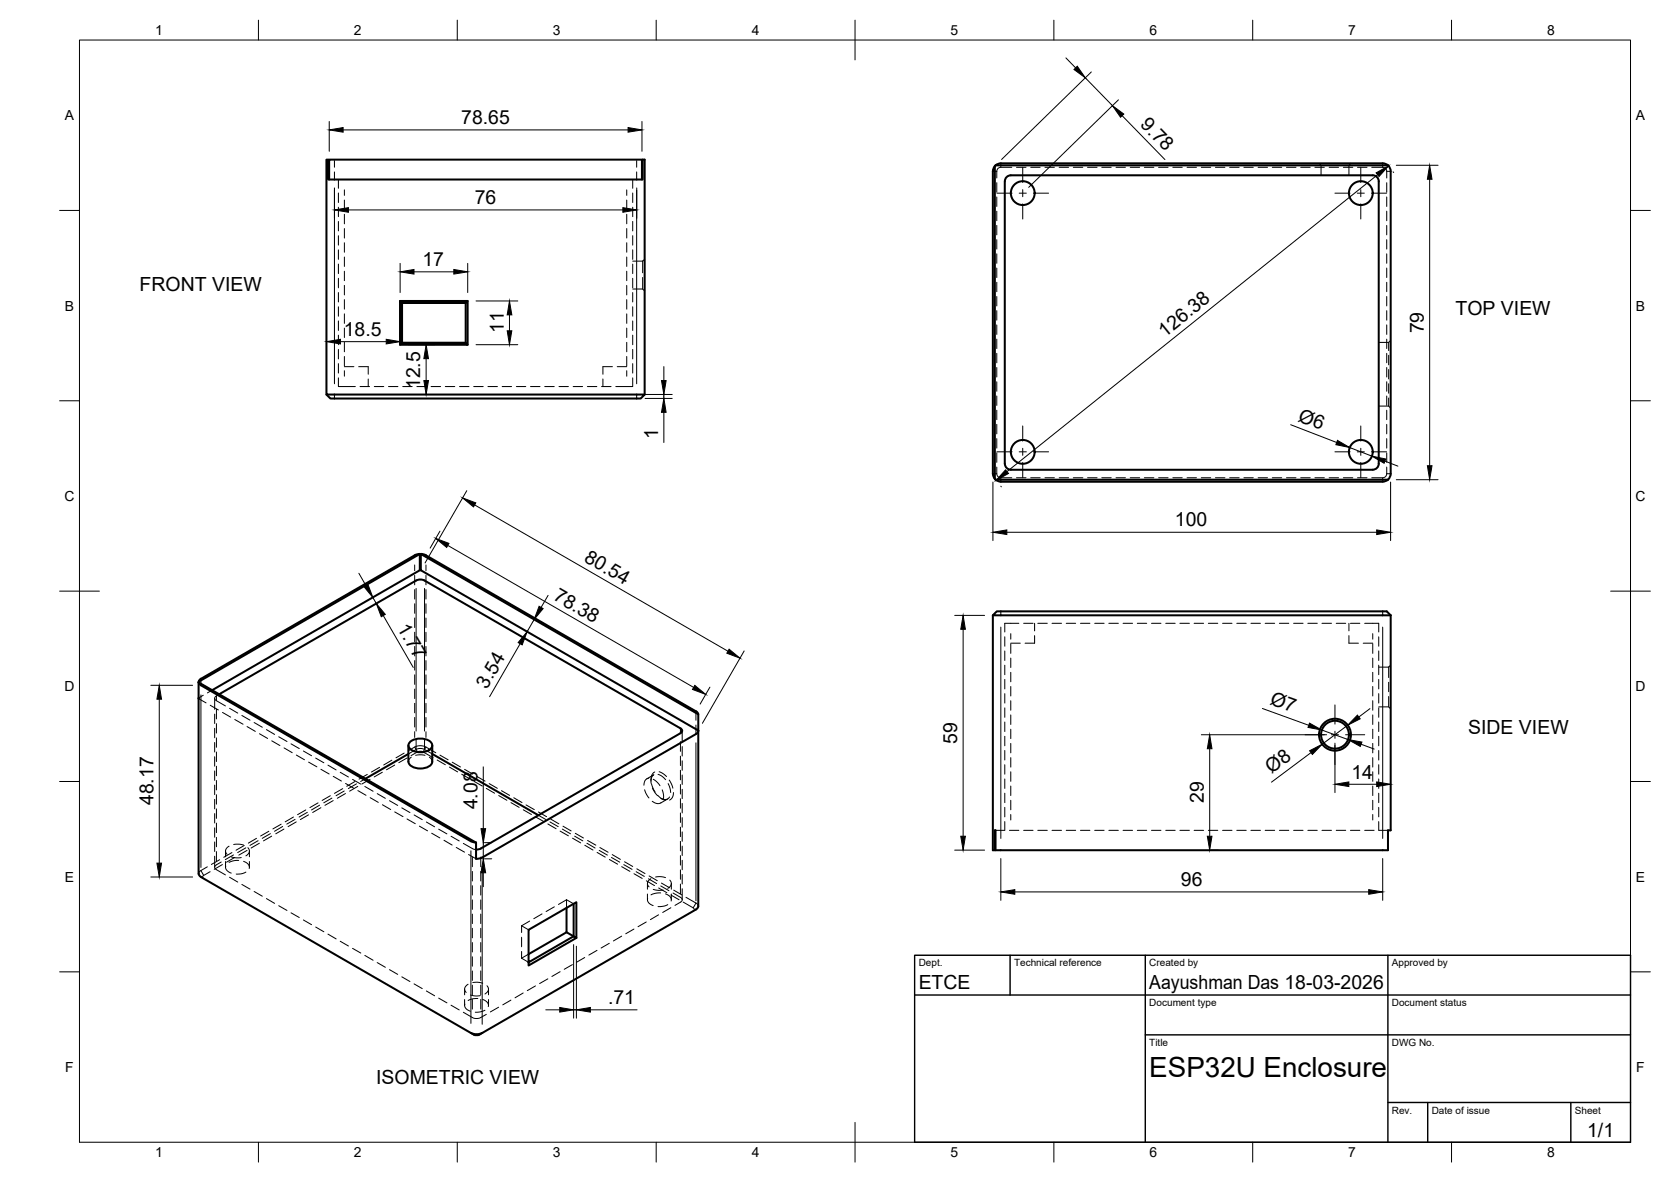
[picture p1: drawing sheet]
<svg xmlns="http://www.w3.org/2000/svg" width="420mm" height="297mm" viewBox="0 0 420 297" stroke-linecap="round" stroke-linejoin="round" font-family="sans-serif">
<!-- layer: Visible -->
<g fill="none" stroke="#000" stroke-width=".51">
<path d="M82.8 45.1v-5h78.6v5M249.6 43.1v75.9M250.1 41.7v78.7M250.3 41.6h98.7M250.3 41.5l-.5 .8-.1 .7M250.3 41.5l.7-.3 .7-.2h96l.7 .2 .6 .3M253.3 44.3l.8-.2h91.1a1.49 1.49 0 0 1 1.5 1.4v71a1.52 1.52 0 0 1-1.5 1.6l-91-.1a1.52 1.52 0 0 1-1.6-1.4l.1-71.1v-.4zM349 41.5l.5 .7 .2 .9v75.9l-.2 .9-.5 .6M100.6 75.6l.5 .5v10l-.5 .5zM100.6 75.6h17l-.5 .5h-16M117.1 76.1v10M117.6 75.6v11"/>
<path d="M82.1 99.2l1 .9h78l1-.9h-80v-59.1h.5v5h79v-5h.5v59.1M101.1 86.1h16l.5 .5h-17M249.7 119l.1 .7 .5 .8M105.6 139.2l-1.3 .3-53.8 31.1M105.8 139.2l69.8 40.3v4.1l-69.8-40.3zM105.8 139.2l1.3 .3 67.9 39.3M250.3 120.6h98.7M250.3 120.5l1.4 .6 96-.1 .7-.1 .6-.4M104.6 145.9l-49.5 28.6M104.6 145.9l1.3-.3 .8 .3 64.4 37.1 .4 .5-.1 .5-.3 .2-50.2 29-1.2 .3M105.6 143.3h.2M249.6 154.6v59.1h.5v-5h.2v5h98.7v-5h.7v-54.1"/>
<path d="M249.6 154.6l1-1h98.1l1 1zM49.9 171.5l69.8 40.3v4l1.5-.3 53.8-31M49.9 171.5v-.2l55.7-32.1v4.1l-52.3 30.1M49.9 171.5v48.1M50 175.4v.1M50 171.5l.5 .7M50.5 172.2l67.9 39.2 1.3 .3M50.5 170.6l-.5 .7M175 178.7l.6 .8M102.7 189.5l-10.8 6.2M102.7 187.3v4.1M103.1 186.5a4.1 4.1 0 0 1 5.5 .4 1.8 1.8 0 0 1-1.9 2.1h-1.3a2.53 2.53 0 0 1-2.7-1.7z"/>
<path d="M108.7 187.3v4.1a2.98 2.98 0 0 1-3.7 1.7 2.29 2.29 0 0 1-2.3-1.7M108.7 189.5l26.7 15.4M175.6 183.6l-.2 .4-.4 .5M175.6 183.6v44.1l-.2 .5-54.2 31.4a2.05 2.05 0 0 1-2.8 0l-67.9-39.2-.4-.4-.1-.4M142.5 228.1v6.2l-9.6 5.5M144.2 227.1v8.2l-1.7-1M144.9 235.7v-9l-12 7v8.9l12-6.9-.7-.4-11.3 6.5M118.4 259.6l1.4 .3 1.4-.3"/>
<circle cx="257.2" cy="48.5" r="3"/>
<circle cx="342.2" cy="48.5" r="3"/>
<circle cx="257.2" cy="113.6" r="3"/>
<circle cx="342.2" cy="113.6" r="3"/>
<circle cx="335.7" cy="184.6" r="3.5"/>
<circle cx="335.7" cy="184.6" r="4"/>
</g>
<!-- layer: Hidden -->
<g fill="none" stroke="#000" stroke-width=".25">
<path d="M85.1 45.1v2.2M85.1 48.5v2.4M85.1 52.1v2.3M85.1 55.7v2.3M85.1 59.2v2.4M159.1 45.1v2.2M159.1 48.5v2.4M159.1 52.1v2.3M159.1 55.7v2.3M159.1 59.2v2.4M250.6 45.9v2.4M250.6 49.5v2.4"/>
<path d="M250.6 53.1v2.4M250.6 56.6v2.4M254.4 42h-2.7a1 1 0 0 0-1.1 1.1v1.6M255.6 42h2.4M259.2 42h2.3M262.7 42h2.4M266.3 42h2.4M269.9 42h2.4M273.5 42h2.3M277 42h2.4M280.6 42h2.4M284.2 42h2.4"/>
<path d="M287.7 42h2.4M291.3 42h2.4M294.9 42h2.4M298.5 42h2.3M302 42h2.4M305.6 42h2.4M309.2 42h2.4M312.8 42h2.3M316.3 42h2.4M319.9 42h2.4M323.5 42h2.4M327 42h2.4"/>
<path d="M330.6 42h2.4M331.7 41l.5 .6v2.5M334.2 42h2.4M337.8 42h2.3M339.7 41l-.5 .6v2.5M341.3 42h2.4M344.9 42h2.8a1 1 0 0 1 1 1.1v1.6M348.7 45.9v2.4M348.7 49.5v2.4M348.7 53.1v2.4M348.7 56.6v2.4M85.1 62.8v2.4"/>
<path d="M85.1 66.4v2.4M85.1 69.9v2.4M85.1 73.5v2.4M85.1 77.1v2.4M159.1 72.6h2.5l.5 .5M159.1 62.8v2.4M159.1 66.4v2.4M159.1 69.9v2.4M159.1 73.5v2.4M159.1 77.1v2.4M159.1 65.6h2.5M161.6 69.7v2.9"/>
<path d="M161.6 65.6v2.9M162.1 65.1l-.5 .5M250.6 60.2v2.4M250.6 63.8v2.4M250.6 67.4v2.4M250.6 70.9v2.4M250.6 74.5v2.4M250.6 78.1v2.4M348.7 60.2v2.4M348.7 63.8v2.4M348.7 67.4v2.4M348.7 70.9v2.4"/>
<path d="M348.7 74.5v2.4M348.7 78.1v2.4M85.1 95v2.1h4.2M85.1 80.7v2.3M85.1 84.2v2.4M85.1 87.8v2.4M85.1 91.4v2.4M86.6 92.1h2.4M90.2 92.1h2.4v2M90.5 97.1h2.4M92.6 95.2v1.9M94.1 97.1h2.4"/>
<path d="M97.7 97.1h2.4M101.3 97.1h2.3M104.8 97.1h2.4M108.4 97.1h2.4M112 97.1h2.3M115.5 97.1h2.4M119.1 97.1h2.4M122.7 97.1h2.4M126.3 97.1h2.3M129.8 97.1h2.4M133.4 97.1h2.4M137 97.1h2.4"/>
<path d="M140.5 97.1h2.4M144.1 97.1h2.4M147.7 97.1h2.4M151.3 97.1h2.3M151.6 95.2v1.9M154 92.1h-2.4v2M155.2 92.1h2.4M159.1 95v2.1h-4.3M159.1 80.7v2.3M159.1 84.2v2.4M159.1 87.8v2.4M159.1 91.4v2.4"/>
<path d="M250.6 81.6v2.4M250.6 85.2v2.4M250.6 88.8v2.4M250.6 92.4v2.3M250.6 95.9v2.4M250.6 99.5v2.4M346.7 86h2.5M348.7 81.6v2.4M348.7 85.2v2.4M348.7 88.8v2.4M348.7 92.4v2.3M348.7 95.9v2.4"/>
<path d="M348.7 99.5v2.4M349.2 89.3v2.4M349.2 92.9v2.3M349.2 96.4v2.4M349.7 85.6l-.5 .4v2.1M250.6 117.4v1.6a1.01 1.01 0 0 0 1.1 1.1h2.7M250.6 103.1v2.4M250.6 106.6v2.4M250.6 110.2v2.4M250.6 113.8v2.4M346.7 102.1h2.5M348.7 117.4v1.6a1 1 0 0 1-1 1.1h-2.8"/>
<path d="M348.7 103.1v2.4M348.7 106.6v2.4M348.7 110.2v2.4M348.7 113.8v2.4M349.2 100v2.1l.5 .5M255.6 120.1h2.4M259.2 120.1h2.3M262.7 120.1h2.4M266.3 120.1h2.4M269.9 120.1h2.4M273.5 120.1h2.3M277 120.1h2.4"/>
<path d="M280.6 120.1h2.4M284.2 120.1h2.4M287.7 120.1h2.4M291.3 120.1h2.4M294.9 120.1h2.4M298.5 120.1h2.3M302 120.1h2.4M305.6 120.1h2.4M309.2 120.1h2.4M312.8 120.1h2.3M316.3 120.1h2.4M319.9 120.1h2.4"/>
<path d="M323.5 120.1h2.4M327 120.1h2.4M330.6 120.1h2.4M334.2 120.1h2.4M337.8 120.1h2.3M341.3 120.1h2.4M256.2 156.6h-3.6v2.2M257.4 156.6h2.4M260.1 159.7v1.9h-2.4M260.1 156.6v1.9M260.9 156.6h2.4M264.5 156.6h2.4"/>
<path d="M268.1 156.6h2.4M271.7 156.6h2.3M275.3 156.6h2.3M278.8 156.6h2.4M282.4 156.6h2.4M286 156.6h2.3M289.5 156.6h2.4M293.1 156.6h2.4M296.7 156.6h2.4M300.2 156.6h2.4M303.8 156.6h2.4M307.4 156.6h2.4"/>
<path d="M311 156.6h2.4M314.5 156.6h2.4M318.1 156.6h2.4M321.7 156.6h2.4M325.3 156.6h2.3M328.8 156.6h2.4M332.4 156.6h2.4M336 156.6h2.4M339.2 159.7v1.9h2.4M339.2 156.6v1.9M339.6 156.6h2.3M343.1 156.6h3.6v2.2"/>
<path d="M49.9 175.6l1.9 1M51.1 174.7l-1.2 .7M52.9 177.2l2 1.2M53.3 173.4l-1.1 .7M54 175.5v2.8M54 179.5v2.3M55.1 174.5l-.7 .4a.65 .65 0 0 0-.4 .6 .65 .65 0 0 0 .4 .6l2.3 1.3M55.9 179l2.1 1.2M57.7 178l2.1 1.2M60.8 179.8l2.1 1.2M252.6 160v2.4M252.6 163.6v2.4"/>
<path d="M252.6 167.2v2.4M252.6 170.7v2.4M252.6 174.3v2.4M252.6 177.9v2.4M254.1 161.6h2.4M342.8 161.6h2.4M346.7 177.6h2.5M346.7 160v2.4M346.7 163.6v2.4M346.7 167.2v2.4M346.7 170.7v2.4M346.7 174.3v2.4"/>
<path d="M346.7 177.9v2.4M346.7 167.6h2.5M349.2 175v2.6l.5 .5M349.2 167.6v2.7M349.2 171.5v2.3M349.7 167.1l-.5 .5M54 183v2.4M54 186.6v2.4M54 190.2v2.3M54 193.7v2.4M54 197.3v2.4M59 180.8l2.1 1.2"/>
<path d="M62.1 182.6l2.1 1.2M63.9 181.6l2.1 1.2M65.2 184.4l2.1 1.2M67 183.4l2 1.2M68.3 186.2l2.1 1.2M70.1 185.2l2.1 1.1M71.4 187.9l2.1 1.3M73.2 186.9l2 1.2M74.5 189.7l2.1 1.2M76.3 188.7l2 1.2M77.6 191.5l2.1 1.2M79.4 190.5l2 1.2"/>
<path d="M80.7 193.3l2.1 1.2M82.5 192.3l2 1.2M83.1 200l-2.1 1.2M83.8 195.1l2.1 1.2M85.6 194.1l2 1.2M86.2 198.2l-2.1 1.2M86.6 198.8l-2.1 1.2M86.9 199.4l-2.1 1.2M86.9 196.9l2 1.2M88.6 195.9l2.1 1.1M89.3 196.4l-2.1 1.2M89.6 197l-2 1.2"/>
<path d="M90 197.6l-2.1 1.2M90 198.7l2 1.2M91.7 197.6l2.1 1.2M91.9 195.7l-1.2 .7M92.4 194.6l-2.1 1.2M93 195.8l-2 1.2M94.8 199.4l2.1 1.2M95.4 192.8l-2 1.2M96.1 194.1l-2 1.1M98.5 191l-2 1.2M99.3 192.3l-2.1 1.1M101.6 189.3l-2 1.1"/>
<path d="M102.3 190.5l-2 1.2M102.7 188.7l1.6-1a3.1 3.1 0 0 1 2.8 0l2.5 1.5M102.7 189.5l1.9-1.2a2.3 2.3 0 0 1 2.1 0l2 1.2M103.4 189.9l1.6-.9 .8-.2 .6 .2 2.5 1.4M103.4 190.3l-.6 .5-.1 .6M104.5 189.8l.9-.1 1.5 .1M107.9 190.3l.6 .5 .2 .6M109.9 191l2.1 1.2M110.6 189.8l2.1 1.2M113 192.8l2.1 1.2M113.7 191.5l2.1 1.3M116.1 194.6l2.1 1.2"/>
<path d="M116.8 193.3l2.1 1.2M119.2 196.3l2.1 1.2M119.9 195.1l2.1 1.2M122.3 198.1l2.1 1.2M123 196.9l2.1 1.2M125.4 199.9l2 1.2M126.1 198.7l2 1.2M162.1 198.5l.2 .7 .9 1.3M163.1 195.6l-.5 .1-.4 .5-.3 1.1M163.8 197l.9 2M164 198l1.4 2M164.3 195.8l.7 .6 .9 1"/>
<path d="M164.3 194.8l-.6 .9v1.2M164.4 194.7l-1.8 1M164.6 194l-.5 .4-.3 .6-.1 1.3M165.4 199.9l.7 .6 1.2 .6M165.5 194.6l.7 .3 1.2 1M165.7 193.9l1.2 .6 .7 .6M166.5 198.5l.4 1.5-.1 .8M168 196.9l.5 1.3 .1 1M168.3 196l.9 2.1M169.3 199.2l-.2 1.2-.7 .7M171.5 183.6v2.8M171.5 187.6v2.4"/>
<path d="M171.5 191.2v2.4M171.5 194.8v2.3M171.5 198.3v2.4M252.6 181.4v2.4M252.6 185v2.4M252.6 188.6v2.4M252.6 192.2v2.3M252.6 195.8v2.3M252.6 199.3v2.4M346.7 181.4v2.4M346.7 185v2.4M346.7 188.6v2.4"/>
<path d="M346.7 192.2v2.3M346.7 195.8v2.3M346.7 199.3v2.4M52.1 217.8l-1.8 1.1-.4 .7M52.8 219.1l-1.6 .9a.42 .42 0 0 0-.3 .4 .42 .42 0 0 0 .3 .4M54 200.9v2.4M54 204.5v2.3M54 208v2.4M54 211.6v2.4M54 215.2v2.7M55.2 216.1l-2.1 1.1M55.6 216.6l-1.2 .7a.65 .65 0 0 0-.4 .6 .65 .65 0 0 0 .4 .7l2.3 1.3"/>
<path d="M55.9 217.3l-2 1.2M56.7 213.9v1.4M56.7 216.5v1.4M56.8 217.6a1.56 1.56 0 0 0 1.3 1.8M57.6 212.6a1.21 1.21 0 0 0-.5 2.1M58.2 215.4l1.4 .2 1.1-.1M58.3 214.3l-2 1.1M58.7 214.8l-2.1 1.2M58.8 212.2h1.5l1 .2M59 215.5l-2 1.2M60 216.2l-1.1 .1-1.3 .4M61.3 216.5a1.58 1.58 0 0 1 1.4 1.8"/>
<path d="M61.4 212.5l-2 1.2M61.8 213.1l-2 1.2M61.8 219.2l-1.2 .4-1.2 .1M62.1 213.7l-2.1 1.2M62.3 213a1.22 1.22 0 0 1-.5 2.1M62.7 213.9v1.4M62.7 216.5v1.4M64.5 210.7l-2.1 1.2M64.9 211.3l-2.1 1.2M65.2 211.9l-2.1 1.2M67.6 208.9l-2.1 1.2M68 209.5l-2.1 1.2"/>
<path d="M68.3 210.1l-2 1.2M70.7 207.1l-2.1 1.2M71.1 207.7l-2.1 1.2M71.4 208.4l-2.1 1.1M73.8 205.3l-2.1 1.2M74.2 205.9l-2.1 1.2M74.5 206.6l-2.1 1.1M76.9 203.5l-2.1 1.2M77.3 204.1l-2.1 1.2M77.6 204.8l-2.1 1.2M80 201.8l-2.1 1.2M80.4 202.3l-2.1 1.2"/>
<path d="M80.7 203l-2.1 1.2M83.5 200.6l-2.1 1.1M83.8 201.2l-2.1 1.2M93.1 200.5l2 1.1M96.2 202.2l2 1.2M97.9 201.2l2.1 1.2M99.3 204l2 1.2M101 203l2.1 1.2M102.3 205.8l2.1 1.2M104.1 204.8l2.1 1.2M105.5 207.6l2 1.2M107.2 206.6l2.1 1.2"/>
<path d="M108.5 209.4l2.1 1.2M110.3 208.4l2.1 1.2M111.6 211.2l2.1 1.2M113.4 210.1l2.1 1.2M114.7 213l2.1 1.2M116.5 211.9l2.5 1.4 .7 .2M117.8 214.7l1.9 1.1M128.5 201.7l2 1.2M129.2 200.5l2.1 1.2M131.6 203.5l2 1.2M132.3 202.3l2 1.2M134.7 205.3l2 1.2"/>
<path d="M135.4 204.1l2 1.1M135.4 204.9l1.9 1.1M137.8 207.1l2 1.2M138.3 206.6l2.1 1.1M138.5 205.8l2 1.2M140.8 208.9l2.1 1.1M141.4 208.4l2 1.1M141.6 207.6l2 1.2M144 210.6l2 1.2M144.5 210.1l2 1.2M144.7 209.4l2 1.2M147 212.4l2.1 1.2"/>
<path d="M147.6 211.9l2 1.2M147.7 211.2l2.1 1.2M150.1 214.2l2.1 1.2M150.7 213.7l2 1.2M150.8 213l2.1 1.2M153.2 216l2.1 1.2M153.8 215.5l2 1.2M153.9 214.8l2.1 1.2M156.3 217.8l2.1 1.2M156.8 217.3l2.1 1.2M157 216.6l2.1 1.1M159.4 219.6l2.1 1.2"/>
<path d="M160 219.1l2 1.1M160.1 218.3l2.1 1.2M164 201.4l1.4 .6 .8-.3M166.2 200.6l.3 .2M167.9 200.8l-1.8 1M168.4 200.3l-.8 .6-1.3-.2M171.5 201.9v2.4M171.5 205.5v2.4M171.5 209v2.4M171.5 212.6v2.4M171.5 216.2v2.4M171.5 219.8v2.4"/>
<path d="M250.3 208.7h2.3M252.6 202.9v2.4M252.6 206.5v2.2M253.8 208.7h2.4M257.4 208.7h2.4M260.9 208.7h2.4M264.5 208.7h2.4M268.1 208.7h2.4M271.7 208.7h2.3M275.3 208.7h2.3M278.8 208.7h2.4M282.4 208.7h2.4"/>
<path d="M286 208.7h2.3M289.5 208.7h2.4M293.1 208.7h2.4M296.7 208.7h2.4M300.2 208.7h2.4M303.8 208.7h2.4M307.4 208.7h2.4M311 208.7h2.4M314.5 208.7h2.4M318.1 208.7h2.4M321.7 208.7h2.4M325.3 208.7h2.3"/>
<path d="M328.8 208.7h2.4M332.4 208.7h2.4M336 208.7h2.4M339.6 208.7h2.3M343.1 208.7h2.4M346.7 202.9v2.4M346.7 206.5v2.2M346.7 208.7h2.3M57.7 220.5l2.1 1.2M60.8 222.3l2.1 1.1M63.9 224l2.1 1.2M67 225.8l2 1.2"/>
<path d="M70.1 227.6l2.1 1.2M73.2 229.4l2 1.2M76.3 231.2l2 1.2M79.4 233l2 1.2M82.5 234.7l2 1.3M85.6 236.5l2 1.2M88.6 238.3l2.1 1.2M131.1 232.6l1.8 1.1M131.1 232.6v1.7M131.1 235.5v2.4M131.1 239.1v1.7M132.9 239.8l-1.8 1"/>
<path d="M133.2 231.5l-2.1 1.1M136.3 229.7l-2.1 1.2M139.4 227.9l-2.1 1.2M142.5 226.1l-2.1 1.2M142.5 226.1l1.7 1M142.5 226.1v2M150.1 238.8l-2 1.2M153.2 237.1l-2 1.1M156.3 235.3l-2.1 1.2M159.4 233.5l-2.1 1.2M162.5 231.7l-2.1 1.2M162.5 221.3l2.1 1.3"/>
<path d="M162.8 222v1.5M162.8 224.7v1.4M162.9 225.8a1.56 1.56 0 0 0 1.3 1.8M163 220.8l2.1 1.2M163.2 220.1l2.1 1.2M163.7 220.8a1.21 1.21 0 0 0-.5 2.1M164.3 223.5l1.4 .3 1.1-.1M164.8 220.4l1.1-.1 1.4 .2M165.6 229.9l-2.1 1.2M165.6 223.1l2.1 1.2M166.1 224.4l-1.2 .1-1.2 .4M166.1 222.6l2.1 1.2"/>
<path d="M166.3 221.9l2.1 1.2M167.3 224.6a1.56 1.56 0 0 1 1.4 1.8M167.9 227.3l-.8 .4-1.6 .1M168.4 221.2a1.24 1.24 0 0 1-.5 2.1M168.7 228.1l-2.1 1.2M168.7 224.9l2.1 1.2M168.8 222v1.5M168.8 224.7v1.4M169.2 224.4l1.9 1.1a.64 .64 0 0 1 .4 .6 .64 .64 0 0 1-.4 .6l-1.4 .8M169.4 223.7l2.1 1.2M171.5 223.3v2.8M171.8 226.7l2.5 1.4a.43 .43 0 0 1 .3 .5 .43 .43 0 0 1-.3 .4"/>
<path d="M172.5 225.5l2.7 1.6 .4 .6M91.7 240.1l2.1 1.2M94.8 241.9l2.1 1.2M97.9 243.7l2.1 1.2M101 245.5l2.1 1.2M104.1 247.3l2.1 1.1M107.2 249l2.1 1.2M110.3 250.8l2.1 1.2M113.4 252.6l2.1 1.2M116.5 254.4l2.3 1.3a2.3 2.3 0 0 0 2.1 0l1.4-.8M116.8 248.6v1.4M116.8 251.2v1.5"/>
<path d="M116.9 252.3a1.57 1.57 0 0 0 1.4 1.8M117.7 247.3a1.23 1.23 0 0 0-.5 2.1M118.3 250l1.4 .3 1.1-.1M118.9 246.9l1.1-.1 1.4 .3M120.1 250.9l-1.1 .1-1.3 .4M121.4 251.2a1.56 1.56 0 0 1 1.4 1.8M121.9 253.9l-1.2 .4-1.2 .1M122.4 247.7a1.24 1.24 0 0 1-.5 2.1M122.8 248.6v1.4M122.8 251.2v1.5M125.4 253.1l-2.1 1.2M128.5 251.3l-2.1 1.2"/>
<path d="M131.1 240.8l1.8 1M131.6 249.5l-2.1 1.2M134.6 247.8l-2 1.1M137.8 246l-2.1 1.2M140.8 244.2l-2 1.2M143.9 242.4l-2 1.2M147 240.6l-2 1.2"/>
</g>
<!-- layer: Hidden Narrow -->
<g fill="none" stroke="#000" stroke-width=".25">
<path d="M84.1 40.4v1.6M84.1 43.2v1.7M86.6 47.7v1.4M86.6 50.3v2.4M86.6 53.9v2.3M86.6 57.4v2.4M157.6 47.7v1.4M157.6 50.3v2.4M157.6 53.9v2.3M157.6 57.4v2.4M160.1 40.4v1.6M160.1 43.2v1.7"/>
<path d="M249.7 43.1h.9M251.7 41.1v.9M347.7 41.1v.9M348.7 43.1h.9M86.6 61v2.4M86.6 64.6v2.4M86.6 68.2v2.3M86.6 71.7v2.4M86.6 75.3v2.4M86.6 78.9v2.4M157.6 61v2.4M157.6 64.6v2.4"/>
<path d="M157.6 68.2v2.3M157.6 71.7v2.4M157.6 75.3v2.4M157.6 78.9v2.4M86.6 82.5v2.3M86.6 86v2.4M86.6 89.6v2.4M86.6 93.2v1.3M157.6 82.5v2.3M157.6 86v2.4M157.6 89.6v2.4M157.6 93.2v1.3"/>
<path d="M249.7 119h.9M348.7 119h.9M251.7 120.1v.9M347.7 120.1v.9M104.3 142v1.4M104.3 144.6v2.4M104.3 148.2v2.3M104.3 151.7v2.4M104.3 155.3v2.4M104.3 158.9v2.4M107.1 142v1.4M107.1 144.6v2.4"/>
<path d="M107.1 148.2v2.3M107.1 151.7v2.4M107.1 155.3v2.4M107.1 158.9v2.4M254.1 159.2v1.4M345.2 159.2v1.4M50.5 170.7v1.4M54.4 174.9v1.1M54.4 178.2v2.5M104.3 162.5v2.3M104.3 166v2.4M104.3 169.6v2.4"/>
<path d="M104.3 173.2v2.3M104.3 176.7v2.4M107.1 162.5v2.3M107.1 166v2.4M107.1 169.6v2.4M107.1 173.2v2.3M107.1 176.7v2.4M175 179v2M254.1 161.8v2.4M254.1 165.4v2.4M254.1 169v2.3M254.1 172.5v2.4"/>
<path d="M254.1 176.1v2.4M254.1 179.7v2.4M345.2 161.8v2.4M345.2 165.4v2.4M345.2 169v2.3M345.2 172.5v2.4M345.2 176.1v2.4M345.2 179.7v2.4M54.4 181.8v2.4M54.4 185.4v2.4M54.4 189v2.4M54.4 192.6v2.4"/>
<path d="M54.4 196.1v2.4M54.4 199.7v2.4M104.3 180.3v2.4M104.3 183.9v1.4M104.3 187.8l.6 1.1M104.6 185.8v2.4M106.7 185.8v2.4M107.1 187.8l-.7 1.1M107.1 180.3v2.4M107.1 183.9v1.4M171.1 186.4v2.4M171.1 190v2.4"/>
<path d="M171.1 193.6v2.4M171.1 197.2v2.3M175 182.2v2M254.1 183.2v2.4M254.1 186.8v2.4M254.1 190.4v2.4M254.1 194v2.3M254.1 197.5v2.4M345.2 183.2v2.4M345.2 186.8v2.4M345.2 190.4v2.4M345.2 194v2.3"/>
<path d="M345.2 197.5v2.4M50.5 218.8l.7 1.1M54.4 203.3v2.4M54.4 206.8v2.4M54.4 210.4v2.4M54.4 214v2.4M118.8 215.4v2.4M118.8 219v2.4M120.9 215.4v2.4M120.9 219v2.4M171.1 200.7v2.4M171.1 204.3v2.4"/>
<path d="M171.1 207.9v2.4M171.1 211.4v2.4M171.1 215v2.4M171.1 218.6v2.4M254.1 201.1v2.4M254.1 204.7v1.4M345.2 201.1v2.4M345.2 204.7v1.4M118.8 222.6v2.3M118.8 226.2v2.3M118.8 229.7v2.4M118.8 233.3v2.4"/>
<path d="M118.8 236.9v2.3M120.9 222.6v2.3M120.9 226.2v2.3M120.9 229.7v2.4M120.9 233.3v2.4M120.9 236.9v2.3M171.1 222.2v2.4M175 227l-.7 1.1M118.8 240.4v2.4M118.8 244v2.4M118.8 247.6v2.4M118.8 251.1v2.5"/>
<path d="M120.9 240.4v2.4M120.9 244v2.4M120.9 247.6v2.4M120.9 251.1v2.5"/>
</g>
<!-- layer: Visible Narrow -->
<g fill="none" stroke="#000" stroke-width=".25">
<path d="M84.1 47.8v48.6M160.1 47.8v48.6M84.1 99.2v.9M160.1 99.2v.9M104.6 147.9v35.8M106.7 147.9v35.8M251.7 153.7v.9M251.7 157.6v53.1M347.7 153.7v.9M347.7 157.6v53.1M50.5 174.6v43.4M171.1 183.1v1.1"/>
<path d="M175 186.7v39.7M118.4 213.8v43.4M121.2 217.7v39.7"/>
</g>
<!-- layer: BORDER -->
<g fill="none" stroke="#000" stroke-width=".25">
<path d="M20 10.1h390v276.9h-390zM65 5.1v5M115 5.1v5M165 5.1v5M215 5.1v10M265 5.1v5M315 5.1v5M365 5.1v5M15 52.9h5M410 52.9h5M15 100.7h5M410 100.7h5"/>
<path d="M15 148.6h10M405 148.6h10M15 196.4h5M410 196.4h5M15 244.2h5M410 244.2h5M65 287v5M115 287v5M165 287v5M215 282.1v9.9M265 287v5M315 287v5"/>
<path d="M365 287v5"/>
</g>
<!-- layer: TITLEBLOCK -->
<path d="M230 240.1h180v46.9h-180zM230 250h180M254 240.1v9.9M288 240.1v46.9M349 240.1v46.9M288 260.1h122M349 277.1h61M359 277.1v9.9M395 277.1v9.9" fill="none" stroke="#000" stroke-width=".36"/>
<!-- layer: Smart Centers -->
<g fill="none" stroke="#000" stroke-width=".25">
<path d="M250.7 48.5h3.8M256.3 48.5h1.8M257.2 42v3.9M257.2 47.7v1.7M257.2 51.2v3.8M259.8 48.5h3.9M335.7 48.5h3.8M341.3 48.5h1.7M342.2 42v3.9M342.2 47.7v1.7M342.2 51.2v3.8M344.8 48.5h3.9"/>
<path d="M250.7 113.5h3.8M256.3 113.5h1.8M257.2 107v3.9M257.2 112.7v1.7M257.2 116.2v3.8M259.8 113.5h3.9M335.7 113.5h3.8M341.3 113.5h1.7M342.2 107v3.9M342.2 112.7v1.7M342.2 116.2v3.8M344.8 113.5h3.9"/>
<path d="M335.7 177.2v4.8M328.2 184.6h4.8M334.8 184.6h1.7M335.7 183.8v1.8M335.7 187.3v4.9M338.3 184.6h4.9"/>
</g>
<!-- layer: FD_Dimensions -->
<g fill="none" stroke="#000" stroke-width=".25">
<path d="M268 14.5l2.4 2.5M272.9 19.6l6.8 7M274.4 18.1l-22.6 22M82.8 30.5v7.5M86.3 32.6h71.6M161.4 30.5v7.5M281.2 25.1l-22.5 22M282.2 29.1l10.7 11M84.1 47.2v7.7M87.6 52.8h69M160.1 47.2v7.7M346.4 43.9l-93.2 74.6"/>
<path d="M350.3 43.2l.1 .2M351.1 41.5h10.5M359.5 45v72M100.6 66.2v7.3M104.1 68.3h10M117.6 66.2v7.3M119.7 75.6h10.5M128.1 79.1v4M85.6 85.9h11.5M100.6 83.7v.8M102.7 86.6h6.6M107.1 90.1v5.5"/>
<path d="M119.7 86.6h10.5M162.2 99.1h6.8M166.9 92.1v3.5M166.9 99.1v1M162.2 100.1h6.8M166.9 103.6v7.6M324.5 106.7l11.6 4.5M339.4 112.5l5.6 2.1M348.2 115.9l3.3 1.2M110.6 133.5l-2.4 4.2M112.6 137.1l61.8 35.6M117.4 123.3l-10.5 18.2"/>
<path d="M119.3 126.9l63.7 36.7M249.7 121.1v14.8M251.7 122.2l.1 .2M253.2 133.8h93M349.7 121.1v14.8M351.1 120.6h10.5M90.2 144.1l1.8 3M93.7 150.1l.9 1.6M96.4 154.7l7.5 13M134.3 155.7l-1.8 3M137.8 149.6l-1.7 3M240.1 154.7h7.5"/>
<path d="M242.2 158.1v52M37.9 172.2h10.5M40 175.7v41.2M130.8 161.8l-7.7 13.3M178.5 172.7l-2.5 4.2M187.1 163.6l-10.5 18.2M317.4 178l11.7 4.3M344.5 178.1l-2.8 2.1M121.5 192.7v15.5M302.1 184.6h31.5M304.2 188.2v21.9M329.6 189.1l-9.9 7.5"/>
<path d="M332.4 183.5l6.5 2.4M335.7 186.8v12.4M338.9 182.3l-6.5 4.7M339.2 197.1h7M342.2 187l3.3 1.2M121.5 211.8v4M121.5 219.3v3.5M121.8 215.8h1.8M121.8 211.8h1.8M240.1 213.6h7.5M251.7 215.8v10.5M304.7 213.6h1.6"/>
<path d="M347.7 215.8v10.5M37.9 220.4h10.5M144.2 237.4v18.5M144.9 237.8v18.1M255.2 224.1h88.9M137.2 253.8h3.5M144.2 253.8h.7M148.4 253.8h11.8"/>
</g>
<g fill="#000" stroke="#000" stroke-width=".25">
<path d="M270 17.5l.9-.9 2 3zM82.8 32.6l3.5-.5v1.1zM157.9 32.1l3.5 .5-3.5 .6zM279.7 26.6l2.9 2.1-.9 .8zM84.1 52.8l3.5-.6v1.1zM156.6 52.2l3.5 .6-3.5 .5zM346 43.4l3.1-1.7-2.3 2.7zM359.5 41.5l.6 3.5h-1.2zM100.6 68.3l3.5-.6v1.2zM114.1 67.7l3.5 .6-3.5 .6zM128.1 75.6l.6 3.5h-1.2zM82.1 85.9l3.5-.6v1.1z"/>
<path d="M97.1 85.3l3.5 .6-3.5 .5zM107.1 86.6l.6 3.5h-1.1zM106.6 95.6h1.1l-.6 3.5zM127.5 83.1h1.2l-.6 3.5zM166.3 95.6h1.2l-.6 3.5zM166.9 100.1l.6 3.5h-1.2zM252.8 118.1l.8 .9-3.1 1.7zM336.3 110.7l3.1 1.8-3.5-.8zM345 114.6l3.4 .7-.4 1.1zM358.9 117h1.2l-.6 3.6zM109.6 135.3l3.3 1.3-.6 1zM116.3 125.1l3.3 1.3-.5 1z"/>
<path d="M249.7 133.8l3.5-.6v1.1zM346.2 133.2l3.5 .6-3.5 .5zM91.5 147.4l1-.6 1.2 3.3zM94.6 151.7l2.3 2.7-1 .6zM135.6 152.4l1 .5-2.3 2.8zM242.2 154.7l.5 3.4h-1.1zM40 172.2l.6 3.5h-1.1zM132.5 158.7l-1.2 3.4-1-.6zM174.7 172.2l2.7 2.3-3.3-1.2zM183.3 163.1l2.8 2.3-3.3-1.2zM341.3 179.7l.7 .9-3.1 1.7zM304.2 184.6l.5 3.6h-1.1z"/>
<path d="M329.3 181.7l3.1 1.8-3.5-.7zM329.3 188.7l3.1-1.7-2.4 2.6zM335.7 197.1l3.5-.6v1.2zM338.9 185.9l3.5 .6-.4 1.1zM346.2 196.5l3.5 .6-3.5 .6zM39.5 216.9h1.1l-.6 3.5zM121.5 215.8l.6 3.5h-1.2zM120.9 208.2h1.2l-.6 3.6zM241.6 210.1h1.1l-.5 3.5zM303.6 210.1h1.1l-.5 3.5zM251.7 224.1l3.5-.5v1.1zM344.1 223.6l3.6 .5-3.6 .6z"/>
<path d="M140.7 253.2l3.5 .6-3.5 .5zM144.9 253.8l3.5-.6v1.1z"/>
</g>
<text font-size="7" x="289" y="270.6">ESP32U Enclosure</text>
<g font-size="4.9">
<text x="116" y="31.2">78.65</text>
<text x="286.5" y="31.4" transform="rotate(46 286.5 31.4)">9.78</text>
<text x="119.4" y="51.3">76</text>
<text x="106.2" y="66.9">17</text>
<text x="35.1" y="73">FRONT VIEW</text>
<text x="126.7" y="83.7" transform="rotate(-90 126.7 83.7)">11</text>
<text x="358" y="83.8" transform="rotate(-90 358 83.8)">79</text>
<text x="366" y="79.3">TOP VIEW</text>
<text x="86.4" y="84.4">18.5</text>
<text x="292.9" y="84.8" transform="rotate(-39 292.9 84.8)">126.38</text>
<text x="105.7" y="97.8" transform="rotate(-90 105.7 97.8)">12.5</text>
<text x="326.2" y="105.7" transform="rotate(21 326.2 105.7)">Ø6</text>
<text x="165.5" y="110.3" transform="rotate(-90 165.5 110.3)">1</text>
<text x="295.4" y="132.3">100</text>
<text x="146.6" y="141" transform="rotate(30 146.6 141)">80.54</text>
<text x="138.9" y="150.6" transform="rotate(30 138.9 150.6)">78.38</text>
<text x="99.8" y="157.8" transform="rotate(60 99.8 157.8)">1.77</text>
<text x="122.4" y="173.3" transform="rotate(-60 122.4 173.3)">3.54</text>
<text x="319.1" y="177" transform="rotate(20 319.1 177)">Ø7</text>
<text x="369.2" y="184.4">SIDE VIEW</text>
<text x="240.7" y="186.9" transform="rotate(-90 240.7 186.9)">59</text>
<text x="319.7" y="194.6" transform="rotate(-37 319.7 194.6)">Ø8</text>
<text x="339.8" y="195.7">14</text>
<text x="38.6" y="202.3" transform="rotate(-90 38.6 202.3)">48.17</text>
<text x="120.1" y="203.4" transform="rotate(-90 120.1 203.4)">4.08</text>
<text x="302.7" y="201.8" transform="rotate(-90 302.7 201.8)">29</text>
<text x="296.9" y="222.7">96</text>
<text x="231" y="248.5">ETCE</text>
<text x="289" y="248.5">Aayushman Das 18-03-2026</text>
<text x="152.9" y="252.4">.71</text>
<text x="94.6" y="272.3">ISOMETRIC VIEW</text>
<text x="399.1" y="285.7">1/1</text>
</g>
<g font-size="3.5">
<text x="39" y="8.8">1</text>
<text x="89" y="8.8">2</text>
<text x="139" y="8.8">3</text>
<text x="189" y="8.8">4</text>
<text x="239" y="8.8">5</text>
<text x="289" y="8.8">6</text>
<text x="339" y="8.8">7</text>
<text x="389" y="8.8">8</text>
<text x="16.3" y="30.2">A</text>
<text x="411.3" y="30.2">A</text>
<text x="16.3" y="78">B</text>
<text x="411.3" y="78">B</text>
<text x="16.2" y="125.9">C</text>
<text x="411.2" y="125.9">C</text>
<text x="16.2" y="173.7">D</text>
<text x="411.2" y="173.7">D</text>
<text x="16.3" y="221.6">E</text>
<text x="411.3" y="221.6">E</text>
<text x="16.4" y="269.4">F</text>
<text x="411.4" y="269.4">F</text>
<text x="39" y="290.8">1</text>
<text x="89" y="290.8">2</text>
<text x="139" y="290.8">3</text>
<text x="189" y="290.8">4</text>
<text x="239" y="290.8">5</text>
<text x="289" y="290.8">6</text>
<text x="339" y="290.8">7</text>
<text x="389" y="290.8">8</text>
</g>
<g font-size="2.5">
<text x="231" y="242.9">Dept.</text>
<text x="255" y="242.9">Technical reference</text>
<text x="289" y="242.9">Created by</text>
<text x="350" y="242.9">Approved by</text>
<text x="289" y="252.8">Document type</text>
<text x="350" y="252.8">Document status</text>
<text x="289" y="262.9">Title</text>
<text x="350" y="262.9">DWG No.</text>
<text x="350" y="279.9">Rev.</text>
<text x="360" y="279.9">Date of issue</text>
<text x="396" y="279.9">Sheet</text>
</g>
</svg>
